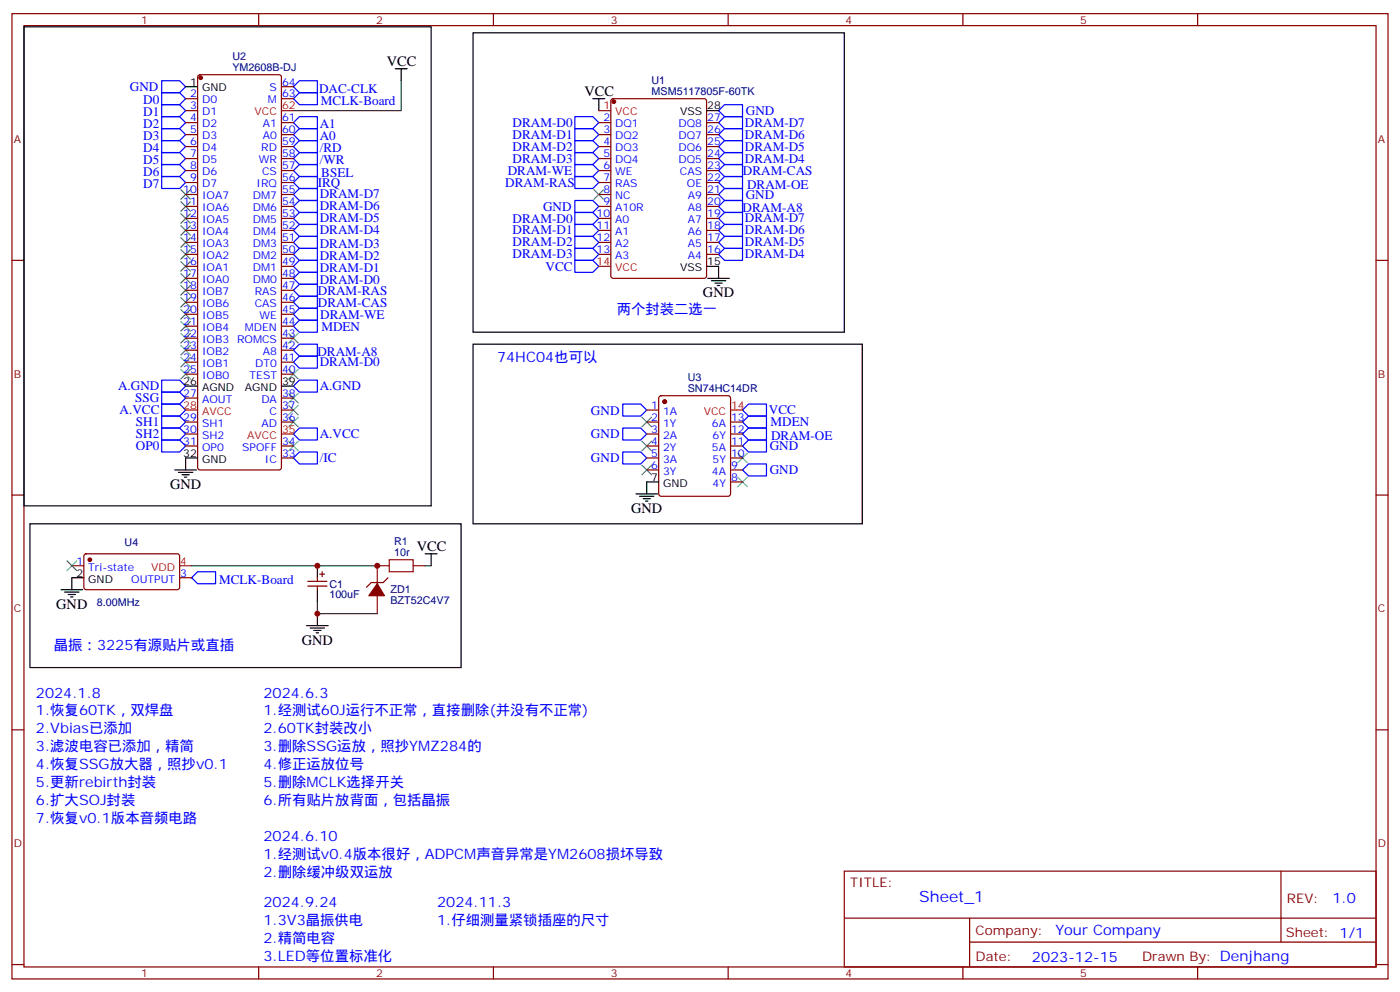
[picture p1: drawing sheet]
<svg xmlns="http://www.w3.org/2000/svg" width="412mm" height="292mm" viewBox="0 0 412 292" stroke-linecap="round" stroke-linejoin="round" font-family="sans-serif">
<g fill="none" stroke="#870000" stroke-width=".35">
<path d="M3.5 4h405.4v284.4h-405.4zM7.1 7.5h398.2v277.3h-398.2zM76.2 4v3.5M145.3 4v3.5M214.5 4v3.5M283.6 4v3.5M352.8 4v3.5M54.7 36.1h3.5M54.7 39.7h3.5M54.7 29.1h3.5M54.7 32.6h3.5M58.4 22.2l.5-.2h23.3l.6 .4 .1 115.3-.2 .5-.5 .2h-23.3l-.5-.2-.2-.5v-115z"/>
<path d="M82.9 36.1h3.5M82.9 39.7h3.5M82.9 29.1h3.5M82.9 25.5h3.5M176.4 36.1h3.5M176.4 39.7h3.5M180.2 29.3l.4-.2h26.8l.7 .4v51.8l-.4 .6-27.1 .1-.6-.5-.1-51.7zM208.1 36.1h3.6M208.1 39.7h3.6M54.7 43.2h3.5M54.7 46.7h3.5M54.7 50.2h3.5"/>
<path d="M54.7 53.8h3.5M54.7 57.3h3.5M82.9 43.2h3.5M82.9 46.7h3.5M82.9 50.2h3.5M82.9 53.8h3.5M82.9 57.3h3.5M176.4 43.2h3.5M176.4 46.7h3.5M176.4 50.2h3.5M176.4 53.8h3.5M176.4 57.3h3.5"/>
<path d="M208.1 43.2h3.6M208.1 46.7h3.6M208.1 50.2h3.6M208.1 53.8h3.6M208.1 57.3h3.6M3.5 76.7h3.6M54.7 60.8h3.5M54.7 64.3h3.5M54.7 67.9h3.5M54.7 71.4h3.5M54.7 74.9h3.5M54.7 78.5h3.5"/>
<path d="M82.9 60.8h3.5M82.9 64.3h3.5M82.9 67.9h3.5M82.9 71.4h3.5M82.9 74.9h3.5M82.9 78.5h3.5M176.4 60.8h3.5M176.4 64.3h3.5M176.4 67.9h3.5M176.4 71.4h3.5M176.4 74.9h3.5M208.1 60.8h3.6"/>
<path d="M208.1 64.3h3.6M208.1 67.9h3.6M208.1 71.4h3.6M208.1 74.9h3.6M405.3 76.7h3.6M54.7 82h3.5M54.7 85.5h3.5M54.7 89h3.5M54.7 92.6h3.5M54.7 96.1h3.5M54.7 99.6h3.5M82.9 82h3.5"/>
<path d="M82.9 85.5h3.5M82.9 89h3.5M82.9 92.6h3.5M82.9 96.1h3.5M82.9 99.6h3.5M54.7 103.2h3.5M54.7 106.7h3.5M54.7 110.2h3.5M54.7 117.3h3.5M82.9 103.2h3.5M82.9 106.7h3.5M82.9 110.2h3.5"/>
<path d="M82.9 117.3h3.5M194.3 116.8l.4-.2h19.8l.5 .2 .2 .5v28.2l-.2 .5-.5 .2h-19.8l-.5-.2-.2-.5v-28.2zM54.7 124.3h3.5M54.7 127.8h3.5M54.7 131.4h3.5M82.9 120.8h3.5M82.9 124.3h3.5M82.9 131.4h3.5M82.9 134.9h3.5M190.5 120.8h3.5M190.5 124.3h3.5M190.5 127.8h3.5"/>
<path d="M190.5 131.4h3.5M190.5 134.9h3.5M190.5 138.4h3.5M215.2 124.3h3.5M215.2 127.8h3.5M215.2 131.4h3.5M215.2 134.9h3.5M215.2 138.4h3.5M3.5 145.8h3.6M215.2 142h3.5M405.3 145.8h3.6M21.2 166.7h3.5"/>
<path d="M24.9 163.3l.5-.2 27.1 .1 .4 .6v9.5l-.7 .4-27.1-.1-.4-.6v-9.2zM52.9 170.2h3.5M90.7 171.2h5.6M90.7 172.6h5.6M93.5 170.2v1M93.5 172.6v1.1M94.2 169.1h1.4M94.9 168.4v1.4M111.1 175.5v5.3M114.3 170.2l-1.4 1.4h-3.5l-1.5 1.4M114.7 166.7h-3.6v5.2M121.7 166.7h3.5"/>
<path d="M3.5 215h3.6M405.3 215h3.6M248.7 256.6h156.6v28.2h-156.6zM377.3 256.6v20.9M248.7 270.5h156.5M285.6 277.5h119.6M285.6 270.5v14.1M3.5 284.1h3.6M76.2 284.8v3.6M145.3 284.8v3.6M214.5 284.8v3.6M283.6 284.8v3.6"/>
<path d="M352.8 284.8v3.6M405.3 284.1h3.6"/>
</g>
<g fill="none" stroke="#00f" stroke-width=".35">
<path d="M47.6 27.3h5.3l1.8 1.8-1.8 1.7h-5.3zM47.6 30.8h5.3l1.8 1.8-1.8 1.8h-5.3zM47.6 34.4h5.3l1.8 1.7-1.8 1.8h-5.3zM47.6 37.9h5.3l1.8 1.8-1.8 1.7h-5.3zM47.6 23.8h5.3l1.8 1.7-1.8 1.8h-5.3zM86.4 39.7l1.8-1.8h5.3v3.5h-5.3zM88.2 34.4h5.3v3.5h-5.3l-1.8-1.8zM88.2 23.8h5.3v3.5h-5.3l-1.8-1.8zM88.2 27.3h5.3v3.5h-5.3l-1.8-1.7zM169.3 34.4h5.3l1.8 1.7-1.8 1.8h-5.3zM169.3 37.9h5.3l1.8 1.8-1.8 1.7h-5.3zM213.4 30.8h5.3v3.6h-5.3l-1.7-1.8z"/>
<path d="M213.4 37.9h5.3v3.5h-5.3l-1.7-1.7zM213.4 34.4h5.3v3.5h-5.3l-1.7-1.8zM47.6 41.4h5.3l1.8 1.8-1.8 1.7h-5.3zM47.6 44.9h5.3l1.8 1.8-1.8 1.8h-5.3zM47.6 48.5h5.3l1.8 1.7-1.8 1.8h-5.3zM47.6 52h5.3l1.8 1.8-1.8 1.7h-5.3zM86.4 43.2l1.8-1.8h5.3v3.5h-5.3zM86.4 50.2l1.8-1.7h5.3v3.5h-5.3zM86.4 57.3l1.8-1.8h5.3v3.6h-5.3zM86.4 53.8l1.8-1.8h5.3v3.5h-5.3zM88.2 44.9h5.3v3.6h-5.3l-1.8-1.8zM169.3 52h5.3l1.8 1.8-1.8 1.7h-5.3z"/>
<path d="M169.3 48.5h5.3l1.8 1.7-1.8 1.8h-5.3zM169.3 41.4h5.3l1.8 1.8-1.8 1.7h-5.3zM169.3 44.9h5.3l1.8 1.8-1.8 1.8h-5.3zM169.3 59.1h5.3l1.8 1.7-1.8 1.8h-5.3zM213.4 48.5h5.3v3.5h-5.3l-1.7-1.8zM213.4 44.9h5.3v3.6h-5.3l-1.7-1.8zM213.4 41.4h5.3v3.5h-5.3l-1.7-1.7zM213.4 52h5.3v3.5h-5.3l-1.7-1.7zM213.4 55.5h5.3v3.6h-5.3l-1.7-1.8zM213.4 59.1h5.3v3.5h-5.3l-1.7-1.8zM86.4 78.5l1.8-1.8h5.3v3.5h-5.3zM86.4 74.9l1.8-1.7h5.3v3.5h-5.3z"/>
<path d="M86.4 71.4l1.8-1.8h5.3v3.6h-5.3zM86.4 60.8l1.8-1.7h5.3v3.5h-5.3zM88.2 66.1h5.3v3.5h-5.3l-1.8-1.7zM88.2 62.6h5.3v3.5h-5.3l-1.8-1.8zM169.3 76.7h5.3l1.8 1.8-1.8 1.7h-5.3zM169.3 62.6h5.3l1.8 1.7-1.8 1.8h-5.3zM169.3 66.1h5.3l1.8 1.8-1.8 1.7h-5.3zM169.3 69.6h5.3l1.8 1.8-1.8 1.8h-5.3zM169.3 73.2h5.3l1.8 1.7-1.8 1.8h-5.3zM213.4 73.2h5.3v3.5h-5.3l-1.7-1.8zM213.4 69.6h5.3v3.6h-5.3l-1.7-1.8zM213.4 66.1h5.3v3.5h-5.3l-1.7-1.7z"/>
<path d="M213.4 62.6h5.3v3.5h-5.3l-1.7-1.8zM86.4 85.5l1.8-1.8h5.3v3.6h-5.3zM86.4 89l1.8-1.7h5.3v3.5h-5.3zM86.4 92.6l1.8-1.8h5.3v3.5h-5.3zM86.4 96.1l1.8-1.8h5.3v3.6h-5.3zM86.4 82l1.8-1.8h5.3v3.5h-5.3zM47.6 112h5.3l1.8 1.7-1.8 1.8h-5.3zM47.6 119h5.3l1.8 1.8-1.8 1.8h-5.3zM47.6 115.5h5.3l1.8 1.8-1.8 1.7h-5.3zM86.4 113.7l1.8-1.7h5.3v3.5h-5.3zM88.2 101.4h5.3v3.5h-5.3l-1.8-1.7zM88.2 104.9h5.3v3.5h-5.3l-1.8-1.7z"/>
<path d="M183.4 119h5.3l1.8 1.8-1.8 1.8h-5.3zM220.5 119h5.3v3.6h-5.3l-1.8-1.8zM47.6 122.6h5.3l1.8 1.7-1.8 1.8h-5.3zM47.6 126.1h5.3l1.8 1.7-1.8 1.8h-5.3zM47.6 129.6h5.3l1.8 1.8-1.8 1.7h-5.3zM88.2 133.1h5.3v3.6h-5.3l-1.8-1.8zM88.2 126.1h5.3v3.5h-5.3l-1.8-1.8zM183.4 126.1h5.3l1.8 1.7-1.8 1.8h-5.3zM183.4 133.1h5.3l1.8 1.8-1.8 1.8h-5.3zM220.5 122.6h5.3v3.5h-5.3l-1.8-1.8zM220.5 126.1h5.3v3.5h-5.3l-1.8-1.8zM220.5 136.7h5.3v3.5h-5.3l-1.8-1.8z"/>
<path d="M220.5 129.6h5.3v3.5h-5.3l-1.8-1.7zM58.2 168.4h5.3v3.5h-5.3l-1.8-1.7z"/>
</g>
<g fill="none" stroke="#3c3" stroke-width=".35">
<path d="M53.3 55.9l2.8 2.8M53.3 59.4l2.8 2.8M56.1 55.9l-2.8 2.8M56.1 59.4l-2.8 2.8M175 55.9l2.8 2.8M177.8 55.9l-2.8 2.8M53.3 62.9l2.8 2.9M53.3 66.5l2.8 2.8M53.3 70l2.8 2.8M53.3 73.5l2.8 2.8M53.3 77l2.8 2.9M56.1 62.9l-2.8 2.9"/>
<path d="M56.1 66.5l-2.8 2.8M56.1 70l-2.8 2.8M56.1 73.5l-2.8 2.8M56.1 77l-2.8 2.9M53.3 91.2l2.8 2.8M53.3 87.6l2.8 2.9M53.3 84.1l2.8 2.8M53.3 94.7l2.8 2.8M53.3 98.2l2.8 2.8M53.3 80.6l2.8 2.8M56.1 91.2l-2.8 2.8M56.1 87.6l-2.8 2.9"/>
<path d="M56.1 84.1l-2.8 2.8M56.1 94.7l-2.8 2.8M56.1 98.2l-2.8 2.8M56.1 80.6l-2.8 2.8M85 98.2l2.8 2.8M87.8 98.2l-2.8 2.8M53.3 105.3l2.8 2.8M53.3 101.7l2.8 2.9M53.3 108.8l2.8 2.8M56.1 105.3l-2.8 2.8M56.1 101.7l-2.8 2.9M56.1 108.8l-2.8 2.8"/>
<path d="M85 119.4l2.8 2.8M85 115.9l2.8 2.8M85 108.8l2.8 2.8M87.8 119.4l-2.8 2.8M87.8 115.9l-2.8 2.8M87.8 108.8l-2.8 2.8M85 130l2.8 2.8M85 122.9l2.8 2.8M87.8 122.9l-2.8 2.8M87.8 130l-2.8 2.8M189.1 122.9l2.8 2.8M189.1 130l2.8 2.8"/>
<path d="M189.1 137l2.8 2.8M191.9 122.9l-2.8 2.8M191.9 130l-2.8 2.8M191.9 137l-2.8 2.8M217.3 133.5l2.8 2.8M220.1 133.5l-2.8 2.8M217.3 140.5l2.8 2.9M220.1 140.5l-2.8 2.9M19.8 165.2l2.8 2.9M22.6 165.2l-2.8 2.9"/>
</g>
<g fill="none" stroke="#000" stroke-width=".35">
<path d="M7.1 7.9h119.9v141.1h-119.9zM139.3 9.7h109.4v88.2h-109.4zM54.7 25.5h3.5M116.4 20.2h3.5M118.2 20.2v3.6M174.6 29.1h3.6M176.4 29.1v3.5M208.1 32.6h3.6M208.1 78.5h3.6v3.5M208.5 82h6.3M209.5 82.7h4.3M210.6 83.4h2.1"/>
<path d="M211.3 84.1h.7M54.7 113.7h3.5M82.9 113.7h3.5M139.3 101.4h114.7v52.9h-114.7zM51.5 138.4h6.4M52.6 139.1h4.2M53.6 139.8h2.1M58.2 134.9h-3.5v3.5M8.8 154.3h127v42.3h-127zM54.3 140.5h.7M187.3 145.5h6.4M188.4 146.2h4.2"/>
<path d="M189.4 146.9h2.2M190.1 147.6h.8M194 142h-3.5v3.5M18 173.7h6.3M19 174.4h4.3M20.1 175.1h2.1M20.8 175.8h.7M24.7 170.2h-3.5v3.5M93.5 166.7v3.5M93.5 173.7v3.5M125.2 163.1h3.6M127 163.1v3.6"/>
<path d="M90.3 184.3h6.4M91.4 185h4.2M92.4 185.7h2.1M93.1 186.4h.7M93.5 180.8v3.5"/>
</g>
<path d="M118.2 23.8v8.8h-31.8M56.4 166.7h54.7M93.5 177.2v3.6h17.6M125.2 166.7h1.8" fill="none" stroke="#008700" stroke-width=".35"/>
<g fill="#870000" stroke="#870000" stroke-width=".35">
<path d="M111.1 171.9l2.1 3.6h-4.5z"/>
<circle cx="195.8" cy="118.3" r=".53"/>
<circle cx="26.5" cy="164.9" r=".53"/>
<circle cx="180.8" cy="30" r=".53"/>
<circle cx="59.1" cy="22.9" r=".53"/>
</g>
<path d="M82.9 32.6h3.5M176.4 32.6h3.5M176.4 78.5h3.5M54.7 120.8h3.5M82.9 127.8h3.5M215.2 120.8h3.5M52.9 166.7h3.5" fill="none" stroke="#f00" stroke-width=".35"/>
<path d="M114.7 164.9h7v3.5h-7z" fill="none" stroke="#a10000" stroke-width=".35"/>
<g fill="#c00">
<circle cx="111.1" cy="166.7" r=".88"/>
<circle cx="93.5" cy="166.7" r=".88"/>
<circle cx="93.5" cy="180.8" r=".88"/>
</g>
<text font-size="4.6" fill="#00f" x="270.8" y="265.6">Sheet_1</text>
<g font-size="4.2">
<text x="113.9" y="19.5">VCC</text>
<text x="172.2" y="28.4">VCC</text>
<text x="207.1" y="87.6">GND</text>
<text x="50.1" y="144.1">GND</text>
<text x="185.9" y="151.1">GND</text>
<text x="122.8" y="162.4">VCC</text>
<text x="16.6" y="179.4">GND</text>
<text x="88.9" y="189.9">GND</text>
</g>
<g font-size="4.2" fill="#00f">
<text x="181.7" y="92.6">两个封装二选一</text>
<text x="146.4" y="106.7">74HC04也可以</text>
<text x="15.9" y="191.3">晶振：3225有源贴片或直插</text>
<text x="10.6" y="205.5">2024.1.8</text>
<text x="77.6" y="205.5">2024.6.3</text>
<text x="10.6" y="210.7">1.恢复60TK，双焊盘</text>
<text x="77.6" y="210.7">1.经测试60J运行不正常，直接删除(并没有不正常)</text>
<text x="10.6" y="221.3">3.滤波电容已添加，精简</text>
<text x="10.6" y="216">2.Vbias已添加</text>
<text x="77.6" y="216">2.60TK封装改小</text>
<text x="77.6" y="221.3">3.删除SSG运放，照抄YMZ284的</text>
<text x="10.6" y="226.6">4.恢复SSG放大器，照抄v0.1</text>
<text x="77.6" y="226.6">4.修正运放位号</text>
<text x="10.6" y="231.9">5.更新rebirth封装</text>
<text x="77.6" y="231.9">5.删除MCLK选择开关</text>
<text x="10.6" y="237.2">6.扩大SOJ封装</text>
<text x="77.6" y="237.2">6.所有贴片放背面，包括晶振</text>
<text x="10.6" y="242.5">7.恢复v0.1版本音频电路</text>
<text x="77.6" y="247.8">2024.6.10</text>
<text x="77.6" y="253.1">1.经测试v0.4版本很好，ADPCM声音异常是YM2608损坏导致</text>
<text x="77.6" y="258.4">2.删除缓冲级双运放</text>
<text x="77.6" y="267.2">2024.9.24</text>
<text x="128.8" y="267.2">2024.11.3</text>
<text x="392.5" y="265.9">1.0</text>
<text x="77.6" y="272.5">1.3V3晶振供电</text>
<text x="128.8" y="272.5">1.仔细测量紧锁插座的尺寸</text>
<text x="310.9" y="275.4">Your Company</text>
<text x="77.6" y="277.8">2.精简电容</text>
<text x="77.6" y="283.1">3.LED等位置标准化</text>
<text x="304" y="283.2">2023-12-15</text>
</g>
<g font-size="3.9" fill="#00f">
<text x="38.3" y="26.8">GND</text>
<text x="94" y="27.3">DAC-CLK</text>
<text x="42.2" y="30.6">D0</text>
<text x="42.2" y="34.3">D1</text>
<text x="94.5" y="30.8">MCLK-Board</text>
<text x="219.7" y="33.8">GND</text>
<text x="42.2" y="37.8">D2</text>
<text x="42.2" y="41.3">D3</text>
<text x="94.2" y="41.2">A0</text>
<text x="94.2" y="37.8">A1</text>
<text x="151" y="37.4">DRAM-D0</text>
<text x="151" y="40.8">DRAM-D1</text>
<text x="219.4" y="40.8">DRAM-D6</text>
<text x="219.4" y="37.3">DRAM-D7</text>
<text x="42.2" y="44.8">D4</text>
<text x="94.2" y="44.8">/RD</text>
<text x="151" y="44.3">DRAM-D2</text>
<text x="151" y="47.9">DRAM-D3</text>
<text x="219.4" y="47.9">DRAM-D4</text>
<text x="219.4" y="44.3">DRAM-D5</text>
<text x="42.2" y="48.4">D5</text>
<text x="42.2" y="51.9">D6</text>
<text x="94.2" y="48.3">/WR</text>
<text x="94.6" y="52">BSEL</text>
<text x="149.6" y="51.5">DRAM-WE</text>
<text x="218.9" y="51.5">DRAM-CAS</text>
<text x="42.2" y="55.4">D7</text>
<text x="93.6" y="55">IRQ</text>
<text x="94.2" y="58.5">DRAM-D7</text>
<text x="148.8" y="55.1">DRAM-RAS</text>
<text x="219.7" y="58.6">GND</text>
<text x="220.1" y="55.5">DRAM-OE</text>
<text x="94.2" y="65.5">DRAM-D5</text>
<text x="94.2" y="62">DRAM-D6</text>
<text x="151" y="65.6">DRAM-D0</text>
<text x="160" y="62.1">GND</text>
<text x="218.7" y="62.6">DRAM-A8</text>
<text x="219.4" y="65.5">DRAM-D7</text>
<text x="94.2" y="69">DRAM-D4</text>
<text x="151" y="69">DRAM-D1</text>
<text x="219.4" y="69">DRAM-D6</text>
<text x="94.2" y="76.6">DRAM-D2</text>
<text x="94.2" y="73.1">DRAM-D3</text>
<text x="151" y="72.6">DRAM-D2</text>
<text x="151" y="76.1">DRAM-D3</text>
<text x="219.4" y="76.1">DRAM-D4</text>
<text x="219.4" y="72.6">DRAM-D5</text>
<text x="94.2" y="83.6">DRAM-D0</text>
<text x="94.2" y="80.1">DRAM-D1</text>
<text x="160.7" y="79.7">VCC</text>
<text x="93.6" y="86.8">DRAM-RAS</text>
<text x="93.6" y="90.3">DRAM-CAS</text>
<text x="94.3" y="93.9">DRAM-WE</text>
<text x="94.7" y="97.4">MDEN</text>
<text x="93.5" y="104.9">DRAM-A8</text>
<text x="94.2" y="107.9">DRAM-D0</text>
<text x="34.8" y="115">A.GND</text>
<text x="39.9" y="118.5">SSG</text>
<text x="94.2" y="115">A.GND</text>
<text x="35.2" y="122">A.VCC</text>
<text x="40.1" y="125.6">SH1</text>
<text x="174.1" y="122.1">GND</text>
<text x="226.5" y="122.1">VCC</text>
<text x="227" y="125.6">MDEN</text>
<text x="40.1" y="129">SH2</text>
<text x="94.2" y="129.1">A.VCC</text>
<text x="174.1" y="129.2">GND</text>
<text x="227.1" y="129.6">DRAM-OE</text>
<text x="40.1" y="132.6">OP0</text>
<text x="94.2" y="136.1">/IC</text>
<text x="174.1" y="136.2">GND</text>
<text x="226.8" y="132.7">GND</text>
<text x="226.8" y="139.7">GND</text>
<text x="64.5" y="171.9">MCLK-Board</text>
</g>
<g font-size="3.9" fill="#800">
<text x="250.5" y="261.2">TITLE:</text>
<text x="379.1" y="265.9">REV:</text>
<text x="287.4" y="275.4">Company:</text>
<text x="378.7" y="276">Sheet: 1/1</text>
<text x="287.4" y="283.1">Date:</text>
<text x="336.4" y="283.2">Drawn By: Denjhang</text>
</g>
<g font-size="3.2" fill="#800">
<text x="41.6" y="7">1</text>
<text x="110.8" y="7">2</text>
<text x="179.9" y="7">3</text>
<text x="249.1" y="7">4</text>
<text x="318.2" y="7">5</text>
<text x="4.1" y="42.1">A</text>
<text x="405.9" y="42.1">A</text>
<text x="4.1" y="111.3">B</text>
<text x="405.9" y="111.3">B</text>
<text x="4.1" y="180.4">C</text>
<text x="405.9" y="180.4">C</text>
<text x="4.1" y="249.6">D</text>
<text x="405.9" y="249.6">D</text>
<text x="41.6" y="287.8">1</text>
<text x="110.8" y="287.8">2</text>
<text x="179.9" y="287.8">3</text>
<text x="249.1" y="287.8">4</text>
<text x="318.2" y="287.8">5</text>
</g>
<g font-size="3.2" fill="#000080">
<text x="68.4" y="17.7">U2</text>
<text x="68.4" y="20.8">YM2608B-DJ</text>
<text x="191.9" y="27.9">MSM5117805F-60TK</text>
<text x="191.9" y="24.7">U1</text>
<text x="202.6" y="112.3">U3</text>
<text x="202.6" y="115.5">SN74HC14DR</text>
<text x="36.7" y="160.7">U4</text>
<text x="116.1" y="160.7">R1</text>
<text x="116.1" y="163.8">10r</text>
<text x="97" y="173.1">C1</text>
<text x="28.5" y="178.4">8.00MHz</text>
<text x="97" y="176.3">100uF</text>
<text x="115" y="178">BZT52C4V7</text>
<text x="115" y="174.8">ZD1</text>
</g>
<g font-size="3.2">
<text x="56" y="25.2">1</text>
<text x="59.5" y="27">GND</text>
<text x="200.3" y="34">VSS</text>
<text x="208.3" y="32.2">28</text>
<text x="200.3" y="79.9">VSS</text>
<text x="208.3" y="78.1">15</text>
<text x="54" y="113.4">26</text>
<text x="83.1" y="113.4">39</text>
<text x="59.5" y="115.1">AGND</text>
<text x="72.2" y="115.1">AGND</text>
<text x="54" y="134.5">32</text>
<text x="59.5" y="136.3">GND</text>
<text x="191.8" y="141.6">7</text>
<text x="195.3" y="143.4">GND</text>
<text x="22.5" y="169.8">2</text>
<text x="26" y="171.6">GND</text>
</g>
<g font-size="3.2" fill="#00f">
<text x="56" y="28.7">2</text>
<text x="79.4" y="27">S</text>
<text x="83.1" y="28.7">63</text>
<text x="83.1" y="25.2">64</text>
<text x="56" y="32.2">3</text>
<text x="56" y="35.8">4</text>
<text x="59.5" y="30.5">D0</text>
<text x="59.5" y="34">D1</text>
<text x="78.9" y="30.5">M</text>
<text x="83.1" y="35.8">61</text>
<text x="177.7" y="35.8">2</text>
<text x="208.3" y="35.8">27</text>
<text x="56" y="39.3">5</text>
<text x="59.5" y="37.5">D2</text>
<text x="59.5" y="41.1">D3</text>
<text x="77.4" y="41.1">A0</text>
<text x="77.4" y="37.5">A1</text>
<text x="83.1" y="39.3">60</text>
<text x="177.7" y="39.3">3</text>
<text x="181.2" y="37.5">DQ1</text>
<text x="181.2" y="41.1">DQ2</text>
<text x="199.9" y="41.1">DQ7</text>
<text x="199.9" y="37.5">DQ8</text>
<text x="208.3" y="39.3">26</text>
<text x="56" y="42.8">6</text>
<text x="56" y="46.4">7</text>
<text x="59.5" y="44.6">D4</text>
<text x="76.9" y="44.6">RD</text>
<text x="83.1" y="46.4">58</text>
<text x="83.1" y="42.8">59</text>
<text x="177.7" y="42.8">4</text>
<text x="177.7" y="46.4">5</text>
<text x="181.2" y="44.6">DQ3</text>
<text x="199.9" y="44.6">DQ6</text>
<text x="208.3" y="46.4">24</text>
<text x="208.3" y="42.8">25</text>
<text x="56" y="49.9">8</text>
<text x="56" y="53.4">9</text>
<text x="59.5" y="48.1">D5</text>
<text x="59.5" y="51.6">D6</text>
<text x="76.3" y="48.1">WR</text>
<text x="77.2" y="51.6">CS</text>
<text x="83.1" y="53.4">56</text>
<text x="83.1" y="49.9">57</text>
<text x="177.7" y="49.9">6</text>
<text x="177.7" y="53.4">7</text>
<text x="181.2" y="48.1">DQ4</text>
<text x="181.2" y="51.6">WE</text>
<text x="199.9" y="48.1">DQ5</text>
<text x="200.3" y="51.6">CAS</text>
<text x="208.3" y="53.4">22</text>
<text x="208.3" y="49.9">23</text>
<text x="54" y="56.9">10</text>
<text x="59.5" y="55.2">D7</text>
<text x="59.5" y="58.7">IOA7</text>
<text x="74.5" y="58.7">DM7</text>
<text x="75.6" y="55.2">IRQ</text>
<text x="83.1" y="56.9">55</text>
<text x="177.7" y="56.9">8</text>
<text x="181.2" y="55.2">RAS</text>
<text x="181.2" y="58.7">NC</text>
<text x="202.3" y="55.2">OE</text>
<text x="202.6" y="58.7">A9</text>
<text x="208.3" y="56.9">21</text>
<text x="54" y="60.5">11</text>
<text x="54" y="64">12</text>
<text x="59.5" y="62.2">IOA6</text>
<text x="59.5" y="65.8">IOA5</text>
<text x="74.5" y="65.8">DM5</text>
<text x="74.5" y="62.2">DM6</text>
<text x="83.1" y="64">53</text>
<text x="83.1" y="60.5">54</text>
<text x="175.7" y="64">10</text>
<text x="177.7" y="60.5">9</text>
<text x="181.2" y="62.2">A10R</text>
<text x="181.2" y="65.8">A0</text>
<text x="202.6" y="65.8">A7</text>
<text x="202.6" y="62.2">A8</text>
<text x="208.3" y="64">19</text>
<text x="208.3" y="60.5">20</text>
<text x="54" y="67.5">13</text>
<text x="54" y="71">14</text>
<text x="59.5" y="69.3">IOA4</text>
<text x="74.5" y="69.3">DM4</text>
<text x="83.1" y="71">51</text>
<text x="83.1" y="67.5">52</text>
<text x="175.7" y="67.5">11</text>
<text x="175.7" y="71">12</text>
<text x="181.2" y="69.3">A1</text>
<text x="202.6" y="69.3">A6</text>
<text x="208.3" y="71">17</text>
<text x="208.3" y="67.5">18</text>
<text x="54" y="74.6">15</text>
<text x="59.5" y="72.8">IOA3</text>
<text x="59.5" y="76.3">IOA2</text>
<text x="74.5" y="76.3">DM2</text>
<text x="74.5" y="72.8">DM3</text>
<text x="83.1" y="74.6">50</text>
<text x="175.7" y="74.6">13</text>
<text x="181.2" y="72.8">A2</text>
<text x="181.2" y="76.3">A3</text>
<text x="202.6" y="76.3">A4</text>
<text x="202.6" y="72.8">A5</text>
<text x="208.3" y="74.6">16</text>
<text x="54" y="78.1">16</text>
<text x="54" y="81.6">17</text>
<text x="59.5" y="79.9">IOA1</text>
<text x="59.5" y="83.4">IOA0</text>
<text x="74.5" y="83.4">DM0</text>
<text x="74.5" y="79.9">DM1</text>
<text x="83.1" y="81.6">48</text>
<text x="83.1" y="78.1">49</text>
<text x="54" y="85.2">18</text>
<text x="54" y="88.7">19</text>
<text x="59.5" y="86.9">IOB7</text>
<text x="75.1" y="86.9">RAS</text>
<text x="83.1" y="88.7">46</text>
<text x="83.1" y="85.2">47</text>
<text x="54" y="92.2">20</text>
<text x="54" y="95.7">21</text>
<text x="59.5" y="90.5">IOB6</text>
<text x="59.5" y="94">IOB5</text>
<text x="75" y="90.5">CAS</text>
<text x="76.5" y="94">WE</text>
<text x="83.1" y="95.7">44</text>
<text x="83.1" y="92.2">45</text>
<text x="54" y="99.3">22</text>
<text x="59.5" y="97.5">IOB4</text>
<text x="59.5" y="101">IOB3</text>
<text x="69.8" y="101">ROMCS</text>
<text x="72.1" y="97.5">MDEN</text>
<text x="83.1" y="99.3">43</text>
<text x="54" y="102.8">23</text>
<text x="54" y="106.3">24</text>
<text x="59.5" y="104.6">IOB2</text>
<text x="77.4" y="104.6">A8</text>
<text x="83.1" y="106.3">41</text>
<text x="83.1" y="102.8">42</text>
<text x="54" y="109.9">25</text>
<text x="59.5" y="108.1">IOB1</text>
<text x="59.5" y="111.6">IOB0</text>
<text x="73.5" y="111.6">TEST</text>
<text x="75.2" y="108.1">DT0</text>
<text x="83.1" y="109.9">40</text>
<text x="54" y="116.9">27</text>
<text x="59.5" y="118.7">AOUT</text>
<text x="77" y="118.7">DA</text>
<text x="83.1" y="116.9">38</text>
<text x="54" y="124">29</text>
<text x="59.5" y="125.7">SH1</text>
<text x="77" y="125.7">AD</text>
<text x="79.4" y="122.2">C</text>
<text x="83.1" y="124">36</text>
<text x="83.1" y="120.4">37</text>
<text x="191.8" y="120.4">1</text>
<text x="191.8" y="124">2</text>
<text x="195.3" y="122.2">1A</text>
<text x="195.3" y="125.7">1Y</text>
<text x="209.7" y="125.7">6A</text>
<text x="215.4" y="124">13</text>
<text x="54" y="127.5">30</text>
<text x="54" y="131">31</text>
<text x="59.5" y="129.3">SH2</text>
<text x="83.1" y="131">34</text>
<text x="191.8" y="127.5">3</text>
<text x="191.8" y="131">4</text>
<text x="195.3" y="129.3">2A</text>
<text x="209.9" y="129.3">6Y</text>
<text x="215.4" y="131">11</text>
<text x="215.4" y="127.5">12</text>
<text x="59.5" y="132.8">OP0</text>
<text x="71.4" y="132.8">SPOFF</text>
<text x="78" y="136.3">IC</text>
<text x="83.1" y="134.5">33</text>
<text x="191.8" y="134.5">5</text>
<text x="195.3" y="132.8">2Y</text>
<text x="195.3" y="136.3">3A</text>
<text x="209.7" y="132.8">5A</text>
<text x="209.9" y="136.3">5Y</text>
<text x="215.4" y="134.5">10</text>
<text x="191.8" y="138.1">6</text>
<text x="195.3" y="139.8">3Y</text>
<text x="209.7" y="139.8">4A</text>
<text x="209.9" y="143.4">4Y</text>
<text x="215.4" y="141.6">8</text>
<text x="215.4" y="138.1">9</text>
<text x="22.5" y="166.3">1</text>
<text x="26" y="168.1">Tri-state</text>
<text x="38.6" y="171.6">OUTPUT</text>
<text x="53.1" y="169.8">3</text>
</g>
<g font-size="3.2" fill="#f00">
<text x="75" y="34">VCC</text>
<text x="83.1" y="32.2">62</text>
<text x="177.7" y="32.2">1</text>
<text x="181.2" y="34">VCC</text>
<text x="175.7" y="78.1">14</text>
<text x="181.2" y="79.9">VCC</text>
<text x="54" y="120.4">28</text>
<text x="59.5" y="122.2">AVCC</text>
<text x="207.3" y="122.2">VCC</text>
<text x="215.4" y="120.4">14</text>
<text x="72.8" y="129.3">AVCC</text>
<text x="83.1" y="127.5">35</text>
<text x="53.1" y="166.3">4</text>
<text x="44.6" y="168.1">VDD</text>
</g>
</svg>
